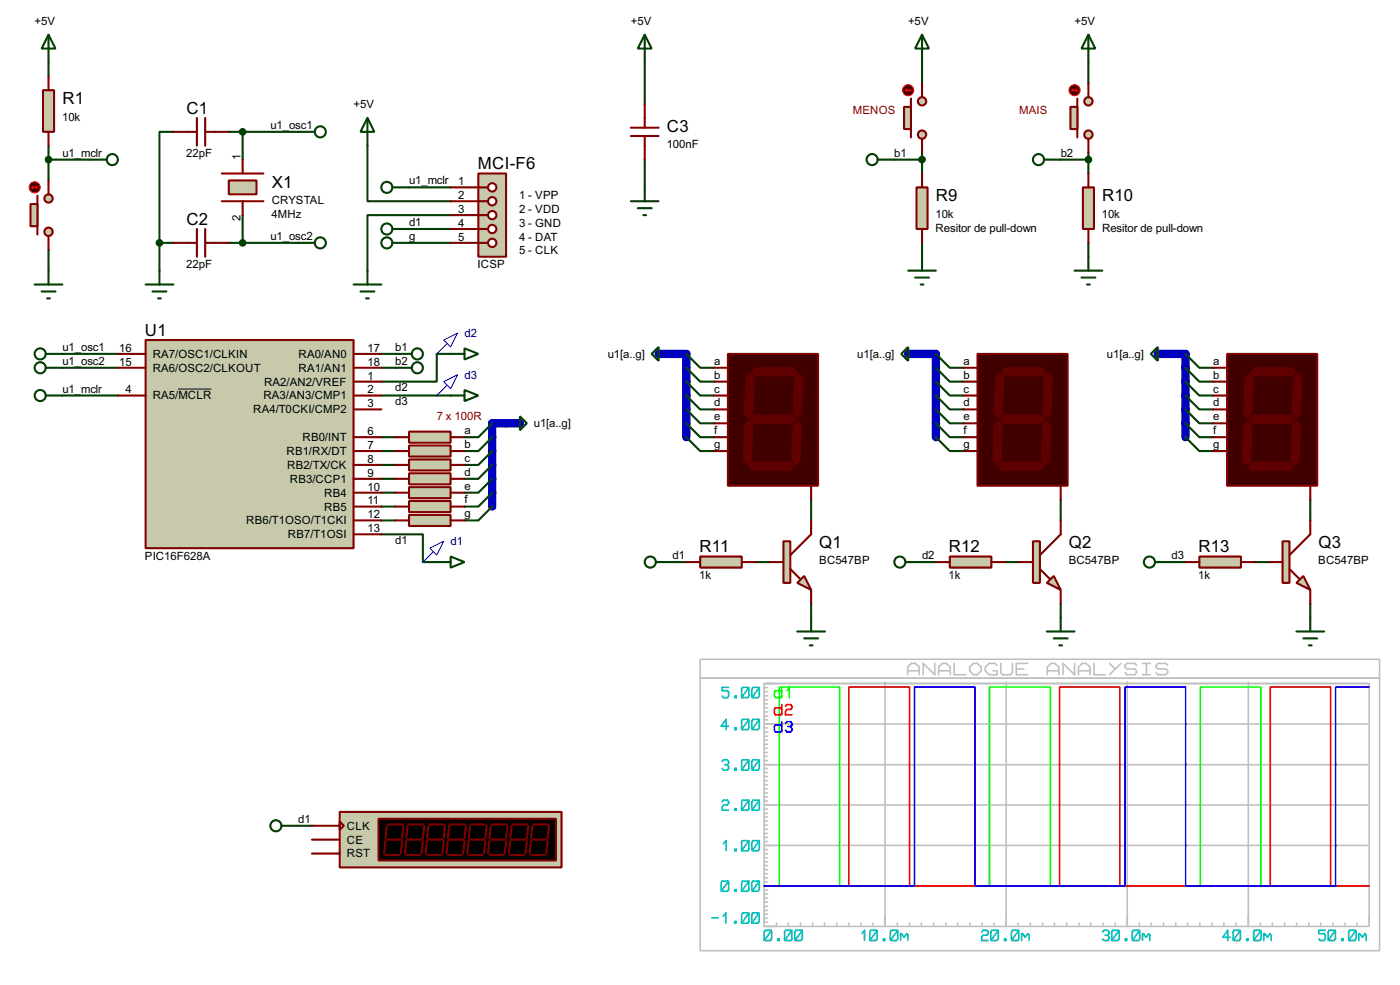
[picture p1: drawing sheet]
<svg xmlns="http://www.w3.org/2000/svg" width="256mm" height="180mm" viewBox="0 0 256 180" stroke-linecap="round" stroke-linejoin="round" font-family="sans-serif">
<path d="M92.7 77.5h-2.5v15.2M123.2 64.8h2.5v15.2M168.9 64.8h2.5v15.2M214.6 64.8h2.6v15.2" fill="none" stroke="#0000c0" stroke-width="1.5"/>
<g fill="none" stroke="#004000" stroke-width=".38">
<path d="M8.9 11.4v2.6M118.1 11.4v7.6M168.9 11.4v3.8M199.4 11.4v3.8M8.9 26.7v6.3M8.9 29.2h7.6M31.7 24.1h-2.5v20.3M41.9 24.1h12.7M44.4 24.1v5.1M44.4 39.4v5M67.3 26.7v10.1h15.2M74.9 34.3h7.6"/>
<path d="M82.5 39.4h-15.2v10.1M118.1 29.2v5.1M163.8 29.2h5.1M168.9 27.9v3.8M194.3 29.2h5.1M199.4 27.9v3.8M8.9 45.7v3.8M29.2 44.4v5.1M29.2 44.4h2.5M41.9 44.4h12.7M74.9 44.4h7.6M74.9 41.9h7.6"/>
<path d="M168.9 44.4v2.6M199.4 44.4v2.6M11.4 64.8h10.2M11.4 67.3h10.2M11.4 72.4h10.2M69.8 64.8h2.6M69.8 67.3h2.6M69.8 72.4h12.7M82.5 64.8h-2.5v5h-10.2M90.2 77.5l-2.6 2.5h-2.5M125.7 77.5l2.6 2.5h2.5M125.7 74.9l2.6 2.6h2.5"/>
<path d="M125.7 72.4l2.6 2.5h2.5M125.7 69.8l2.6 2.6h2.5M125.7 67.3l2.6 2.5h2.5M125.7 64.8l2.6 2.5h2.5M171.4 77.5l2.6 2.5h2.5M171.4 74.9l2.6 2.6h2.5M171.4 72.4l2.6 2.5h2.5M171.4 69.8l2.6 2.6h2.5M171.4 67.3l2.6 2.5h2.5M171.4 64.8l2.6 2.5h2.5M217.2 77.5l2.5 2.5h2.5M217.2 74.9l2.5 2.6h2.5"/>
<path d="M217.2 72.4l2.5 2.5h2.5M217.2 69.8l2.5 2.6h2.5M217.2 67.3l2.5 2.5h2.5M217.2 64.8l2.5 2.5h2.5M69.8 97.8h7.7v5.1h2.5M69.8 80h2.6M69.8 82.5h2.6M69.8 85.1h2.6M69.8 87.6h2.6M69.8 90.2h2.6M69.8 92.7h2.6M69.8 95.2h2.6"/>
<path d="M90.2 92.7l-2.6 2.5h-2.5M90.2 90.2l-2.6 2.5h-2.5M90.2 87.6l-2.6 2.6h-2.5M90.2 85.1l-2.6 2.5h-2.5M90.2 82.5l-2.6 2.6h-2.5M90.2 80l-2.6 2.5h-2.5M125.7 80l2.6 2.5h2.5M148.6 91.4v3.8M171.4 80l2.6 2.5h2.5M194.3 91.4v3.8M217.2 80l2.5 2.5h2.5M240 91.4v3.8"/>
<path d="M123.2 102.9h2.5M138.4 102.9h2.6M148.6 110.5v2.5M168.9 102.9h2.5M184.1 102.9h2.6M194.3 110.5v2.5M214.6 102.9h2.6M229.9 102.9h2.5M240 110.5v2.5M54.6 151.1h2.5"/>
</g>
<path d="M26.7 62.2h38.1v38.1h-38.1z" fill="#c8c8aa" stroke="#800000" stroke-width=".38"/>
<g fill="none" stroke="#800000" stroke-width=".38">
<path d="M21.6 64.8h5.1M21.6 67.3h5.1M21.6 72.4h5.1M64.8 64.8h5M64.8 67.3h5M64.8 69.8h5M64.8 72.4h5M64.8 74.9h5M64.8 80h5M64.8 82.5h5M64.8 85.1h5M64.8 87.6h5"/>
<path d="M64.8 90.2h5M64.8 92.7h5M64.8 95.2h5M64.8 97.8h5"/>
</g>
<path d="M32.6 71.2h6.1" fill="none" stroke="#000" stroke-width=".18"/>
<path d="M7.9 16.5h2v7.6h-2z" fill="#c8c8aa" stroke="#800000" stroke-width=".38"/>
<path d="M8.9 14v2.5M8.9 24.1v2.6" fill="none" stroke="#800000" stroke-width=".38"/>
<path d="M8.9 6.3l1.3 2.6h-2.6zM8.9 6.3v5.1M6.3 52.1h5.1M7.6 53.3h2.6M8.6 54.6h.5M8.9 49.5v2.6" fill="none" stroke="#004000" stroke-width=".38"/>
<g fill="#c8c8aa" stroke="#800000" stroke-width=".38">
<circle cx="8.9" cy="36.3" r=".76"/>
<circle cx="8.9" cy="42.4" r=".76"/>
</g>
<path d="M6.9 35.8v7.1" fill="none" stroke="#800000" stroke-width=".38"/>
<path d="M5.6 37.3h1.3v4.1h-1.3z" fill="#c8c8aa" stroke="#800000" stroke-width=".38"/>
<path d="M8.9 33v2.6M8.9 43.2v2.5" fill="none" stroke="#800000" stroke-width=".38"/>
<circle cx="6.3" cy="34.3" r="1.02" fill="#400000" stroke="#f00" stroke-width=".18"/>
<path d="M5.8 34.3h1.1M5.8 34.3l.3 .2M6.1 34l-.3 .3M6.6 34l.3 .3M6.9 34.3l-.3 .2" fill="none" stroke="#f00" stroke-width=".18"/>
<g fill="none" stroke="#004000" stroke-width=".38">
<path d="M8.4 64.8h3M8.4 67.3h3"/>
<circle cx="7.4" cy="67.3" r="1.02"/>
<circle cx="7.4" cy="64.8" r="1.02"/>
</g>
<path d="M40.6 31.7h7.7M40.6 36.8h7.7" fill="none" stroke="#800000" stroke-width=".38"/>
<path d="M41.9 33h5.1v2.6h-5.1z" fill="#c8c8aa" stroke="#800000" stroke-width=".38"/>
<g fill="none" stroke="#800000" stroke-width=".38">
<path d="M118.1 19v4.4M31.7 24.1h4.4M36.1 21.6v5.1M37.6 21.6v5.1M37.6 24.1h4.3M44.4 29.2v2.5M44.4 36.8v2.6M115.6 24.9h5M115.6 23.4h5M118.1 24.9v4.3M31.7 44.4h4.4M36.1 41.9v5.1"/>
<path d="M37.6 41.9v5.1M37.6 44.4h4.3"/>
</g>
<g fill="none" stroke="#004000" stroke-width=".38">
<path d="M118.1 6.3l1.3 2.6h-2.6zM118.1 6.3v5.1M16.5 29.2h3.1M54.6 24.1h3.1M67.3 21.6l1.3 2.5h-2.6zM67.3 21.6v5.1M71.9 34.3h3M115.6 36.8h5M116.8 38.1h2.6M117.9 39.4h.5M118.1 34.3v2.5M26.7 52.1h5"/>
<path d="M27.9 53.3h2.6M29 54.6h.5M29.2 49.5v2.6M54.6 44.4h3.1M64.8 52.1h5M66 53.3h2.6M67.1 54.6h.5M67.3 49.5v2.6M71.9 44.4h3M71.9 41.9h3M8.4 72.4h3"/>
<circle cx="20.6" cy="29.2" r="1.02"/>
<circle cx="58.7" cy="24.1" r="1.02"/>
<circle cx="70.9" cy="34.3" r="1.02"/>
<circle cx="58.7" cy="44.5" r="1.02"/>
<circle cx="70.9" cy="44.5" r="1.02"/>
<circle cx="70.9" cy="41.9" r="1.02"/>
<circle cx="7.4" cy="72.4" r="1.02"/>
</g>
<g fill="#004000" stroke="#004000" stroke-width=".38">
<circle cx="29.2" cy="44.4" r=".51"/>
<circle cx="44.4" cy="24.1" r=".51"/>
<circle cx="44.4" cy="44.4" r=".51"/>
<circle cx="8.9" cy="29.2" r=".51"/>
</g>
<path d="M133.3 64.8h16.6v24.1h-16.6z" fill="#400000" stroke="#800000" stroke-width=".38"/>
<g fill="#600000" stroke="#600000" stroke-width=".18">
<path d="M137.7 68.1l.7-.8h6.9l.7 .8-.7 .7h-6.9z" fill-rule="evenodd"/>
<path d="M145.5 69.1l.8-.8 .8 .8-.3 6.6-.8 .8-.7-.8z" fill-rule="evenodd"/>
<path d="M137.4 76.7l.8-.8h6.8l.8 .8-.8 .8h-6.8z" fill-rule="evenodd"/>
<path d="M136.7 69.1l.7-.8 .8 .8-.3 6.6-.7 .8-.8-.8z" fill-rule="evenodd"/>
<path d="M145.3 77.7l.7-.7 .8 .7-.2 6.6-.8 .8-.8-.8z" fill-rule="evenodd"/>
<path d="M137.2 85.3l.7-.7h6.9l.7 .7-.7 .8h-6.9z" fill-rule="evenodd"/>
<path d="M136.4 77.7l.8-.7 .7 .7-.2 6.6-.8 .8-.8-.8z" fill-rule="evenodd"/>
</g>
<path d="M130.8 67.3h2.5M130.8 69.8h2.5M130.8 72.4h2.5M130.8 74.9h2.5M130.8 77.5h2.5M130.8 80h2.5M130.8 82.5h2.5M148.6 88.9v2.5" fill="none" stroke="#800000" stroke-width=".38"/>
<path d="M74.9 79h7.6v2h-7.6z" fill="#c8c8aa" stroke="#800000" stroke-width=".38"/>
<path d="M72.4 80h2.5M82.5 80h2.6" fill="none" stroke="#800000" stroke-width=".38"/>
<path d="M74.9 81.5h7.6v2.1h-7.6z" fill="#c8c8aa" stroke="#800000" stroke-width=".38"/>
<path d="M72.4 82.5h2.5M82.5 82.5h2.6" fill="none" stroke="#800000" stroke-width=".38"/>
<path d="M74.9 84.1h7.6v2h-7.6z" fill="#c8c8aa" stroke="#800000" stroke-width=".38"/>
<path d="M72.4 85.1h2.5M82.5 85.1h2.6" fill="none" stroke="#800000" stroke-width=".38"/>
<path d="M74.9 86.6h7.6v2h-7.6z" fill="#c8c8aa" stroke="#800000" stroke-width=".38"/>
<path d="M72.4 87.6h2.5M82.5 87.6h2.6" fill="none" stroke="#800000" stroke-width=".38"/>
<path d="M74.9 89.2h7.6v2h-7.6z" fill="#c8c8aa" stroke="#800000" stroke-width=".38"/>
<path d="M72.4 90.2h2.5M82.5 90.2h2.6" fill="none" stroke="#800000" stroke-width=".38"/>
<path d="M74.9 91.7h7.6v2h-7.6z" fill="#c8c8aa" stroke="#800000" stroke-width=".38"/>
<path d="M72.4 92.7h2.5M82.5 92.7h2.6" fill="none" stroke="#800000" stroke-width=".38"/>
<path d="M74.9 94.2h7.6v2.1h-7.6z" fill="#c8c8aa" stroke="#800000" stroke-width=".38"/>
<path d="M72.4 95.2h2.5M82.5 95.2h2.6" fill="none" stroke="#800000" stroke-width=".38"/>
<path d="M92.7 77.5h2.5" fill="none" stroke="#0000c0" stroke-width="1.5"/>
<g fill="none" stroke="#004000" stroke-width=".38">
<path d="M72.4 64.8h3M72.4 67.3h3M95.2 76.2l1.3 1.3-1.3 1.2z"/>
<circle cx="76.5" cy="64.8" r="1.02"/>
<circle cx="76.5" cy="67.3" r="1.02"/>
</g>
<g fill="#c8c8aa" stroke="#800000" stroke-width=".38">
<circle cx="168.9" cy="18.5" r=".76"/>
<circle cx="168.9" cy="24.6" r=".76"/>
</g>
<path d="M166.9 18v7.1" fill="none" stroke="#800000" stroke-width=".38"/>
<path d="M165.6 19.6h1.3v4h-1.3z" fill="#c8c8aa" stroke="#800000" stroke-width=".38"/>
<path d="M168.9 15.2v2.6M168.9 25.4v2.5" fill="none" stroke="#800000" stroke-width=".38"/>
<circle cx="166.4" cy="16.5" r="1.02" fill="#400000" stroke="#f00" stroke-width=".18"/>
<path d="M165.9 16.5h1M165.9 16.5l.2 .3M166.1 16.3l-.2 .2M166.6 16.3l.3 .2M166.9 16.5l-.3 .3" fill="none" stroke="#f00" stroke-width=".18"/>
<path d="M167.9 34.3h2v7.6h-2z" fill="#c8c8aa" stroke="#800000" stroke-width=".38"/>
<path d="M168.9 31.7v2.6M168.9 41.9v2.5" fill="none" stroke="#800000" stroke-width=".38"/>
<g fill="none" stroke="#004000" stroke-width=".38">
<path d="M168.9 6.3l1.3 2.6h-2.6zM168.9 6.3v5.1M160.8 29.2h3M166.4 49.5h5M167.6 50.8h2.6M168.7 52.1h.5M168.9 47v2.5"/>
<circle cx="159.8" cy="29.2" r="1.02"/>
</g>
<circle cx="168.9" cy="29.2" r=".51" fill="#004000" stroke="#004000" stroke-width=".38"/>
<g fill="#c8c8aa" stroke="#800000" stroke-width=".38">
<circle cx="199.4" cy="18.5" r=".76"/>
<circle cx="199.4" cy="24.6" r=".76"/>
</g>
<path d="M197.4 18v7.1" fill="none" stroke="#800000" stroke-width=".38"/>
<path d="M196.1 19.6h1.3v4h-1.3z" fill="#c8c8aa" stroke="#800000" stroke-width=".38"/>
<path d="M199.4 15.2v2.6M199.4 25.4v2.5" fill="none" stroke="#800000" stroke-width=".38"/>
<circle cx="196.8" cy="16.5" r="1.02" fill="#400000" stroke="#f00" stroke-width=".18"/>
<path d="M196.3 16.5h1.1M196.3 16.5l.3 .3M196.6 16.3l-.3 .2M197.1 16.3l.3 .2M197.4 16.5l-.3 .3" fill="none" stroke="#f00" stroke-width=".18"/>
<path d="M198.4 34.3h2v7.6h-2z" fill="#c8c8aa" stroke="#800000" stroke-width=".38"/>
<path d="M199.4 31.7v2.6M199.4 41.9v2.5" fill="none" stroke="#800000" stroke-width=".38"/>
<g fill="none" stroke="#004000" stroke-width=".38">
<path d="M199.4 6.3l1.3 2.6h-2.6zM199.4 6.3v5.1M191.3 29.2h3M196.8 49.5h5.1M198.1 50.8h2.6M199.1 52.1h.5M199.4 47v2.5"/>
<circle cx="190.2" cy="29.2" r="1.02"/>
</g>
<circle cx="199.4" cy="29.2" r=".51" fill="#004000" stroke="#004000" stroke-width=".38"/>
<path d="M146 106.7l1.3-1.3 1.3 2.5z" fill="#c8c8aa" stroke="#800000" stroke-width=".38"/>
<path d="M143.5 99.1h1.3v7.6h-1.3z" fill="#c8c8aa" stroke="#800000" stroke-width=".38"/>
<path d="M148.6 95.2v2.6l-3.8 3.8M141 102.9h2.5M144.8 104.1l1.8 1.8M148.6 107.9v2.6" fill="none" stroke="#800000" stroke-width=".38"/>
<path d="M87.6 31.7h5.1v15.3h-5.1z" fill="#c8c8aa" stroke="#800000" stroke-width=".38"/>
<path d="M87.6 34.3h1.8" fill="none" stroke="#800000" stroke-width=".38"/>
<circle cx="90.2" cy="34.3" r=".76" fill="#feffff" stroke="#800000" stroke-width=".38"/>
<path d="M87.6 36.8h1.8" fill="none" stroke="#800000" stroke-width=".38"/>
<circle cx="90.2" cy="36.8" r=".76" fill="#feffff" stroke="#800000" stroke-width=".38"/>
<path d="M87.6 39.4h1.8" fill="none" stroke="#800000" stroke-width=".38"/>
<circle cx="90.2" cy="39.4" r=".76" fill="#feffff" stroke="#800000" stroke-width=".38"/>
<path d="M87.6 41.9h1.8" fill="none" stroke="#800000" stroke-width=".38"/>
<circle cx="90.2" cy="41.9" r=".76" fill="#feffff" stroke="#800000" stroke-width=".38"/>
<path d="M87.6 44.4h1.8" fill="none" stroke="#800000" stroke-width=".38"/>
<circle cx="90.2" cy="44.5" r=".76" fill="#feffff" stroke="#800000" stroke-width=".38"/>
<path d="M82.5 34.3h5.1M82.5 36.8h5.1M82.5 39.4h5.1M82.5 41.9h5.1M82.5 44.4h5.1" fill="none" stroke="#800000" stroke-width=".38"/>
<path d="M128.3 101.9h7.6v2h-7.6z" fill="#c8c8aa" stroke="#800000" stroke-width=".38"/>
<path d="M125.7 102.9h2.6M135.9 102.9h2.5" fill="none" stroke="#800000" stroke-width=".38"/>
<g fill="none" stroke="#004000" stroke-width=".38">
<path d="M119.4 64.8l1.2-1.3v2.5zM120.1 102.9h3.1M146 115.6h5.1M147.3 116.8h2.6M148.3 118.1h.5M148.6 113v2.6"/>
<circle cx="119.1" cy="102.9" r="1.02"/>
</g>
<path d="M120.6 64.8h2.6" fill="none" stroke="#0000c0" stroke-width="1.5"/>
<path d="M179.1 64.8h16.5v24.1h-16.5z" fill="#400000" stroke="#800000" stroke-width=".38"/>
<g fill="#600000" stroke="#600000" stroke-width=".18">
<path d="M183.4 68.1l.7-.8h6.9l.8 .8-.8 .7h-6.9z" fill-rule="evenodd"/>
<path d="M191.3 69.1l.7-.8 .8 .8-.3 6.6-.7 .8-.8-.8z" fill-rule="evenodd"/>
<path d="M183.1 76.7l.8-.8h6.9l.7 .8-.7 .8h-6.9z" fill-rule="evenodd"/>
<path d="M182.4 69.1l.7-.8 .8 .8-.3 6.6-.7 .8-.8-.8z" fill-rule="evenodd"/>
<path d="M191 77.7l.8-.7 .7 .7-.2 6.6-.8 .8-.7-.8z" fill-rule="evenodd"/>
<path d="M182.9 85.3l.7-.7h6.9l.8 .7-.8 .8h-6.9z" fill-rule="evenodd"/>
<path d="M182.1 77.7l.8-.7 .7 .7-.2 6.6-.8 .8-.7-.8z" fill-rule="evenodd"/>
</g>
<path d="M176.5 67.3h2.6M176.5 69.8h2.6M176.5 72.4h2.6M176.5 74.9h2.6M176.5 77.5h2.6M176.5 80h2.6M176.5 82.5h2.6M194.3 88.9v2.5" fill="none" stroke="#800000" stroke-width=".38"/>
<path d="M191.8 106.7l1.2-1.3 1.3 2.5z" fill="#c8c8aa" stroke="#800000" stroke-width=".38"/>
<path d="M189.2 99.1h1.3v7.6h-1.3z" fill="#c8c8aa" stroke="#800000" stroke-width=".38"/>
<path d="M194.3 95.2v2.6l-3.8 3.8M186.7 102.9h2.5M190.5 104.1l1.8 1.8M194.3 107.9v2.6" fill="none" stroke="#800000" stroke-width=".38"/>
<path d="M174 101.9h7.6v2h-7.6z" fill="#c8c8aa" stroke="#800000" stroke-width=".38"/>
<path d="M171.4 102.9h2.6M181.6 102.9h2.5" fill="none" stroke="#800000" stroke-width=".38"/>
<g fill="none" stroke="#004000" stroke-width=".38">
<path d="M165.1 64.8l1.3-1.3v2.5zM165.9 102.9h3M191.8 115.6h5M193 116.8h2.6M194.1 118.1h.5M194.3 113v2.6"/>
<circle cx="164.8" cy="102.9" r="1.02"/>
</g>
<path d="M166.4 64.8h2.5" fill="none" stroke="#0000c0" stroke-width="1.5"/>
<path d="M224.8 64.8h16.5v24.1h-16.5z" fill="#400000" stroke="#800000" stroke-width=".38"/>
<g fill="#600000" stroke="#600000" stroke-width=".18">
<path d="M229.1 68.1l.8-.8h6.8l.8 .8-.8 .7h-6.8z" fill-rule="evenodd"/>
<path d="M237 69.1l.7-.8 .8 .8-.2 6.6-.8 .8-.8-.8z" fill-rule="evenodd"/>
<path d="M228.9 76.7l.7-.8h6.9l.7 .8-.7 .8h-6.9z" fill-rule="evenodd"/>
<path d="M228.1 69.1l.8-.8 .7 .8-.2 6.6-.8 .8-.8-.8z" fill-rule="evenodd"/>
<path d="M236.7 77.7l.8-.7 .8 .7-.3 6.6-.8 .8-.7-.8z" fill-rule="evenodd"/>
<path d="M229.4 84.6h6.8l.8 .7-.8 .8h-6.8l-.8-.8z" fill-rule="evenodd"/>
<path d="M227.8 77.7l.8-.7 .8 .7-.3 6.6-.8 .8-.7-.8z" fill-rule="evenodd"/>
</g>
<path d="M222.2 67.3h2.6M222.2 69.8h2.6M222.2 72.4h2.6M222.2 74.9h2.6M222.2 77.5h2.6M222.2 80h2.6M222.2 82.5h2.6M240 88.9v2.5" fill="none" stroke="#800000" stroke-width=".38"/>
<path d="M237.5 106.7l1.3-1.3 1.2 2.5z" fill="#c8c8aa" stroke="#800000" stroke-width=".38"/>
<path d="M234.9 99.1h1.3v7.6h-1.3z" fill="#c8c8aa" stroke="#800000" stroke-width=".38"/>
<path d="M240 95.2v2.6l-3.8 3.8M232.4 102.9h2.5M236.2 104.1l1.8 1.8M240 107.9v2.6" fill="none" stroke="#800000" stroke-width=".38"/>
<path d="M219.7 101.9h7.6v2h-7.6z" fill="#c8c8aa" stroke="#800000" stroke-width=".38"/>
<path d="M217.2 102.9h2.5M227.3 102.9h2.6" fill="none" stroke="#800000" stroke-width=".38"/>
<g fill="none" stroke="#004000" stroke-width=".38">
<path d="M210.8 64.8l1.3-1.3v2.5zM211.6 102.9h3M237.5 115.6h5.1M238.8 116.8h2.5M239.8 118.1h.5M240 113v2.6"/>
<circle cx="210.6" cy="102.9" r="1.02"/>
</g>
<path d="M212.1 64.8h2.5" fill="none" stroke="#0000c0" stroke-width="1.5"/>
<path d="M62.2 148.6h40.7v10.1h-40.7z" fill="#c8c8aa" stroke="#800000" stroke-width=".38"/>
<path d="M69.3 149.9h32.6v7.6h-32.6z" fill="#000" stroke="#800000" stroke-width=".38"/>
<g fill="none" stroke="#800000" stroke-width=".38">
<path d="M57.1 153.7h5.1M57.1 156.2h5.1M57.1 151.1h5.1M62.2 150.4l.8 .7-.8 .8zM70.6 153.9l-.2 2.3M70.6 156.5h2.6M70.9 151.1l-.3 2.3M70.9 153.7h2.5M71.1 150.9h2.6M73.7 153.9l-.3 2.3M73.9 151.1l-.2 2.3M74.4 156.5h2.6"/>
<path d="M74.4 153.9l-.2 2.3M74.7 153.7h2.5M74.7 151.1l-.3 2.3M74.9 150.9h2.6M77.5 153.9l-.3 2.3M77.7 151.1l-.2 2.3M78.2 156.5h2.6M78.2 153.9l-.2 2.3M78.5 153.7h2.5M78.5 151.1l-.3 2.3M78.7 150.9h2.6M81.3 153.9l-.3 2.3"/>
<path d="M81.5 151.1l-.2 2.3M82 156.5h2.6M82 153.9l-.2 2.3M82.3 153.7h2.5M82.3 151.1l-.3 2.3M82.5 150.9h2.6M85.1 153.9l-.3 2.3M85.3 151.1l-.2 2.3M85.9 156.5h2.5M85.9 153.9l-.3 2.3M86.1 153.7h2.5M86.1 151.1l-.2 2.3"/>
<path d="M86.4 150.9h2.5M88.9 153.9l-.3 2.3M89.2 151.1l-.3 2.3M89.7 156.5h2.5M89.7 153.9l-.3 2.3M89.9 153.7h2.6M89.9 151.1l-.2 2.3M90.2 150.9h2.5M92.7 153.9l-.2 2.3M93 151.1l-.3 2.3M93.5 156.5h2.5M93.5 153.9l-.3 2.3"/>
<path d="M93.7 153.7h2.6M93.7 151.1l-.2 2.3M94 150.9h2.5M96.5 153.9l-.2 2.3M96.8 151.1l-.3 2.3M97.3 156.5h2.5M97.3 153.9l-.3 2.3M97.5 153.7h2.6M97.5 151.1l-.2 2.3M97.8 150.9h2.5M100.3 153.9l-.2 2.3M100.6 151.1l-.3 2.3"/>
</g>
<g fill="none" stroke="#004000" stroke-width=".38">
<path d="M82.5 64.8h2.6M82.5 72.4h2.6M85.1 63.8l2.5 1-2.5 1zM85.1 71.4l2.5 1-2.5 1zM80 102.9h2.5M82.5 101.9l2.6 1-2.6 1zM51.6 151.1h3"/>
<circle cx="50.5" cy="151.1" r="1.02"/>
</g>
<g fill="none" stroke="#c0c0c0" stroke-width=".3">
<path d="M128.3 120.6h124.4v53.4h-124.4zM128.3 124.1h124.4M140 140h110.5M140 139.2h.6M140 138.4h.6M140 137.7h.6M140 136.9h.6M140 136.2h.6M140 135.5h.6M140 134.7h.6M140 134h.6M140 133.2h.6"/>
<path d="M140 132.5h110.5M140 131.7h.6M140 131.1h.6M140 130.3h.6M140 129.5h.6M140 128.8h.6M140 128.1h.6M140 127.3h.6M140 126.6h.6M140 125.9h.6M162.1 124.8v44.7M166.3 123.5v-1.4l.7-.7h.7l.7 .7v1.4"/>
<path d="M166.3 122.8h2.1M171.2 121.4v2.1l-2.1-2.1v2.1M172 123.5v-1.4l.6-.7h.8l.7 .7v1.4M172 122.8h2.1M174.8 121.4v2.1h2.1M178.3 121.4h.7l.7 .7v.7l-.7 .7h-.7l-.7-.7v-.7zM182.6 121.8l-.3-.4h-1.1l-.7 .7v.7l.7 .7h1.4v-.7h-.7M183.3 121.4v1.7l.4 .4h1.4l.4-.4v-1.7M184.3 124.8v44.7M186.2 122.4h1.4M188.3 121.4h-2.1v2.1h2.1M191.9 123.5v-1.4l.6-.7h.8l.7 .7v1.4"/>
<path d="M191.9 122.8h2.1M196.8 121.4v2.1l-2.1-2.1v2.1M197.6 123.5v-1.4l.6-.7h.8l.7 .7v1.4M197.6 122.8h2.1M200.4 121.4v2.1h2.1M203.2 121.4l1.1 1M205.4 121.4l-2.2 2.1M206.5 124.8v44.7M208.2 121.8l-.3-.4h-1.5l-.3 .4v.3l.3 .3h1.5l.3 .4v.3l-.3 .4h-1.5l-.3-.4M209.3 121.4h1.4M209.3 123.5h1.4M210 121.4v2.1"/>
<path d="M213.9 121.8l-.3-.4h-1.5l-.3 .4v.3l.3 .3h1.5l.3 .4v.3l-.3 .4h-1.5l-.3-.4M228.7 124.8v44.7M140 159.9h.6M140 159.2h.6M140 158.4h.6M140 157.7h.6M140 157h.6M140 156.3h.6M140 155.5h.6M140 154.7h110.5M140 154h.6M140 153.2h.6"/>
<path d="M140 152.5h.6M140 151.8h.6M140 151h.6M140 150.3h.6M140 149.5h.6M140 148.8h.6M140 148.1h.6M140 147.3h110.5M140 146.6h.6M140 145.8h.6M140 145.1h.6M140 144.4h.6"/>
<path d="M140 143.6h.6M140 142.9h.6M140 142.1h.6M140 141.4h.6M140 140.6h.6M140 168.8h.6M140 168.1h.6M140 167.3h.6M140 166.6h.6M140 165.9h.6M140 165.1h.6M140 164.4h.6"/>
<path d="M140 163.6h.6M140 162.9h.6M140 162.1h110.5M140 161.4h.6M140 160.7h.6M142.2 169v.5M144.4 169v.5M146.6 169v.5M148.9 169v.5M151 169v.5M153.3 169v.5M155.5 169v.5"/>
<path d="M157.7 169v.5M159.9 169v.5M164.4 169v.5M166.6 169v.5M168.8 169v.5M171 169v.5M173.3 169v.5M175.4 169v.5M177.7 169v.5M179.9 169v.5M182.1 169v.5M186.5 169v.5"/>
<path d="M188.8 169v.5M191 169v.5M193.2 169v.5M195.4 169v.5M197.7 169v.5M199.8 169v.5M202.1 169v.5M204.3 169v.5M208.7 169v.5M210.9 169v.5M213.1 169v.5M215.4 169v.5"/>
<path d="M217.6 169v.5M219.8 169v.5M222 169v.5M224.2 169v.5M226.4 169v.5M230.9 169v.5M233.1 169v.5M235.3 169v.5M237.5 169v.5M239.8 169v.5M241.9 169v.5M244.2 169v.5"/>
<path d="M246.4 169v.5M248.6 169v.5M250.5 169.5h-110.5v-44.4h110.8v44.4"/>
</g>
<g fill="none" stroke="#00c0c0" stroke-width=".3">
<path d="M132.3 139.4l.2-.3h.8l.2 .3v.3l-.2 .3M132.8 140h.5M133.3 140l.2 .3v.3l-.2 .3h-.8l-.2-.3M133.5 125.8h-1.2v.6h1l.2 .3v.7l-.2 .3h-.8l-.2-.3M133.5 132.9h-1.4l.9-1.2v1.8M134.6 127.4h.3v.3h-.3zM134.6 133.2h.3v.3h-.3zM136 125.8h1l.2 .3v1.3l-.2 .3h-1l-.2-.3v-1.3zM136 131.7h1l.2 .3v1.2l-.2 .3h-1l-.2-.3v-1.2zM136 139.1h1l.2 .3v1.2l-.2 .3h-1l-.2-.3v-1.2zM137.2 139.1l-1.4 1.8M137.2 131.7l-1.4 1.8"/>
<path d="M137.2 125.8l-1.4 1.9M137.9 125.8h1l.2 .3v1.3l-.2 .3h-1l-.1-.3v-1.3zM137.9 131.7h1l.2 .3v1.2l-.2 .3h-1l-.1-.3v-1.2zM137.9 139.1h1l.2 .3v1.2l-.2 .3h-1l-.1-.3v-1.2zM139.1 139.1l-1.3 1.8M139.1 131.7l-1.3 1.8M139.1 125.8l-1.3 1.9M132.3 146.7l.2-.3h.8l.2 .3v.3l-.2 .3h-.8l-.2 .4v.6h1.2M132.5 154.4l.5-.6v1.9M134.6 140.6h.3v.3h-.3zM134.6 148h.3v.3h-.3zM134.6 155.4h.3v.3h-.3z"/>
<path d="M136 146.4h1l.2 .3v1.3l-.2 .3h-1l-.2-.3v-1.3zM136 153.8h1l.2 .3v1.3l-.2 .3h-1l-.2-.3v-1.3zM137.2 153.8l-1.4 1.9M137.2 146.4l-1.4 1.9M137.9 146.4h1l.2 .3v1.3l-.2 .3h-1l-.1-.3v-1.3zM137.9 153.8h1l.2 .3v1.3l-.2 .3h-1l-.1-.3v-1.3zM139.1 153.8l-1.3 1.9M139.1 146.4l-1.3 1.9M130.4 168h1.2M132.3 161.2h1l.2 .3v1.3l-.2 .3h-1l-.2-.3v-1.3zM132.5 167.7l.5-.6v1.9M133.5 161.2l-1.4 1.9"/>
<path d="M134.6 168.7h.2v.3h-.2zM134.6 162.8h.3v.3h-.3zM136 167.1h1l.2 .3v1.3l-.2 .3h-1l-.2-.3v-1.3zM136 161.2h1l.2 .3v1.3l-.2 .3h-1l-.2-.3v-1.3zM137.2 167.1l-1.4 1.9M137.2 161.2l-1.4 1.9M137.9 167.1h1l.2 .3v1.3l-.2 .3h-1l-.2-.3v-1.3zM137.9 161.2h1l.2 .3v1.3l-.2 .3h-1l-.1-.3v-1.3zM139.1 167.1l-1.4 1.9M139.1 161.2l-1.3 1.9M140.2 170.3h.9l.3 .3v1.2l-.3 .3h-.9l-.2-.3v-1.2zM141.4 170.3l-1.4 1.8"/>
<path d="M142.5 171.8h.2v.3h-.2zM143.9 170.3h1l.2 .3v1.2l-.2 .3h-1l-.2-.3v-1.2zM145.1 170.3l-1.4 1.8M145.8 170.3h1l.2 .3v1.2l-.2 .3h-1l-.2-.3v-1.2zM147 170.3l-1.4 1.8M157.9 170.9l.5-.6v1.8M159.5 170.3h1l.2 .3v1.2l-.2 .3h-1l-.2-.3v-1.2zM160.7 170.3l-1.4 1.8M161.8 171.8h.3v.3h-.3zM163.3 170.3h1l.2 .3v1.2l-.2 .3h-1l-.2-.3v-1.2zM164.5 170.3l-1.4 1.8M165 170.9v1.2"/>
<path d="M165 171.2l.1-.3 .5 .6 .5-.6 .2 .3v.9M179.8 170.6l.3-.3h.7l.2 .3v.3l-.2 .3h-.7l-.3 .3v.6h1.2M181.7 170.3h1l.2 .3v1.2l-.2 .3h-1l-.2-.3v-1.2zM182.9 170.3l-1.4 1.8M184 171.8h.3v.3h-.3zM185.5 170.3h.9l.2 .3v1.2l-.2 .3h-.9l-.2-.3v-1.2zM186.6 170.3l-1.3 1.8M187.2 170.9v1.2M187.2 171.2l.1-.3 .5 .6 .5-.6 .2 .3v.9M202 170.6l.2-.3h.7l.3 .3v.3l-.3 .3M202.4 171.2h.5M202.9 171.2l.3 .3v.3l-.3 .3h-.7l-.2-.3"/>
<path d="M203.8 170.3h1l.2 .3v1.2l-.2 .3h-1l-.1-.3v-1.2zM205 170.3l-1.3 1.8M206.2 171.8h.2v.3h-.2zM207.6 170.3h1l.2 .3v1.2l-.2 .3h-1l-.2-.3v-1.2zM208.8 170.3l-1.4 1.8M209.3 170.9v1.2M209.3 171.2l.2-.3 .4 .6 .5-.6 .3 .3v.9M225.4 171.5h-1.4l.9-1.2v1.8M226.1 170.3h.9l.2 .3v1.2l-.2 .3h-.9l-.2-.3v-1.2zM227.2 170.3l-1.3 1.8M228.4 171.8h.2v.3h-.2zM229.8 170.3h1l.2 .3v1.2l-.2 .3h-1l-.1-.3v-1.2z"/>
<path d="M231 170.3l-1.3 1.8M231.5 170.9v1.2M231.5 171.2l.2-.3 .5 .6 .5-.6 .2 .3v.9M242.8 170.3h-1.2v.6h1l.2 .3v.6l-.2 .3h-.7l-.3-.3M243.5 170.3h.9l.2 .3v1.2l-.2 .3h-.9l-.2-.3v-1.2zM244.6 170.3l-1.3 1.8M245.8 171.8h.2v.3h-.2zM247.2 170.3h1l.2 .3v1.2l-.2 .3h-1l-.1-.3v-1.2zM248.4 170.3l-1.3 1.8M248.9 170.9v1.2M248.9 171.2l.2-.3 .5 .6 .5-.6 .2 .3v.9"/>
</g>
<path d="M143.2 126.7l-.2-.3h-1l-.1 .3v.7l.1 .3h1l.2-.3M143.2 125.8v1.9M144.1 126.4l.5-.6v1.9M140 162.1h2.7v-36.4h11.1v36.4h27.5v-36.4h11.1v36.4h27.5v-36.4h11.1v36.4h19.8" fill="none" stroke="#0f0" stroke-width=".3"/>
<path d="M143.2 129.8l-.2-.3h-1l-.1 .3v.7l.1 .3h1l.2-.3M143.2 128.9v1.9M143.9 129.2l.2-.3h.8l.2 .3v.3l-.2 .3h-.8l-.2 .4v.6h1.2M140 162.1h15.5v-36.4h11.1v36.4h27.5v-36.4h11v36.4h27.6v-36.4h11.1v36.4h7" fill="none" stroke="#f00" stroke-width=".3"/>
<path d="M143.2 133l-.2-.3h-1l-.1 .3v.6l.1 .3h1l.2-.3M143.2 132.1v1.8M143.9 132.4l.2-.3h.8l.2 .3v.3l-.2 .3M144.4 133h.5M144.9 133l.2 .3v.3l-.2 .3h-.8l-.2-.3M250.8 125.7h-6.1v36.4h-27.5v-36.4h-11.1v36.4h-27.5v-36.4h-11.1v36.4h-27.5" fill="none" stroke="#00f" stroke-width=".3"/>
<path d="M81.3 62.2l2.5-1.2-1.3 2.5zM81.3 69.8l2.5-1.2-1.3 2.5zM81.8 63l-1.8 1.8M81.8 70.6l-1.8 1.8M78.7 100.3l2.6-1.2-1.3 2.5zM79.2 101.1l-1.7 1.8" fill="none" stroke="#0000c0" stroke-width=".18"/>
<g font-size="3.4">
<text x="11.4" y="19.1">R1</text>
<text x="34.2" y="20.8">C1</text>
<text x="122.2" y="24.2">C3</text>
<text x="49.8" y="34.3">X1</text>
<text x="87.5" y="30.9">MCI-F6</text>
<text x="34.2" y="41.1">C2</text>
<text x="171.4" y="36.9">R9</text>
<text x="201.9" y="36.9">R10</text>
<text x="26.6" y="61.4">U1</text>
<text x="128.2" y="101">R11</text>
<text x="150.1" y="100.3">Q1</text>
<text x="173.8" y="101">R12</text>
<text x="195.8" y="100.3">Q2</text>
<text x="219.6" y="101">R13</text>
<text x="241.5" y="100.3">Q3</text>
</g>
<g font-size="2.3">
<text x="6.3" y="4.5">+5V</text>
<text x="115.6" y="4.5">+5V</text>
<text x="166.4" y="4.5">+5V</text>
<text x="196.8" y="4.5">+5V</text>
<text x="11.4" y="22.1">10k</text>
<text x="49.5" y="23.6">u1_osc1</text>
<text x="64.8" y="19.8">+5V</text>
<text x="11.4" y="28.7">u1_mclr</text>
<text x="34.1" y="28.8">22pF</text>
<text x="44.1" y="29.2" transform="rotate(-90 44.1 29.2)">1</text>
<text x="122.1" y="27.1">100nF</text>
<text x="163.8" y="28.7">b1</text>
<text x="194.3" y="28.7">b2</text>
<text x="74.9" y="33.7">u1_mclr</text>
<text x="83.9" y="33.9">1</text>
<text x="44.1" y="40.5" transform="rotate(-90 44.1 40.5)">2</text>
<text x="49.7" y="39.8">4MHz</text>
<text x="49.8" y="37.3">CRYSTAL</text>
<text x="74.9" y="41.4">d1</text>
<text x="83.9" y="36.4">2</text>
<text x="83.9" y="39">3</text>
<text x="83.9" y="41.5">4</text>
<text x="95.1" y="36.4">1 - VPP</text>
<text x="95.1" y="38.9">2 - VDD</text>
<text x="95.1" y="41.5">3 - GND</text>
<text x="171.4" y="39.8">10k</text>
<text x="201.8" y="39.8">10k</text>
<text x="49.5" y="43.9">u1_osc2</text>
<text x="74.9" y="43.9">g</text>
<text x="83.9" y="44.1">5</text>
<text x="95.1" y="44">4 - DAT</text>
<text x="95.1" y="46.6">5 - CLK</text>
<text x="171.4" y="42.4">Resitor de pull-down</text>
<text x="201.9" y="42.4">Resitor de pull-down</text>
<text x="34.1" y="49.1">22pF</text>
<text x="87.5" y="49.1">ICSP</text>
<text x="11.4" y="64.2">u1_osc1</text>
<text x="21.8" y="64.4">16</text>
<text x="28" y="65.5">RA7/OSC1/CLKIN</text>
<text x="54.7" y="65.5">RA0/AN0</text>
<text x="67.3" y="64.4">17</text>
<text x="72.4" y="64.2">b1</text>
<text x="111.3" y="65.5">u1[a..g]</text>
<text x="157.1" y="65.5">u1[a..g]</text>
<text x="202.8" y="65.5">u1[a..g]</text>
<text x="11.4" y="66.8">u1_osc2</text>
<text x="11.4" y="71.8">u1_mclr</text>
<text x="21.8" y="66.9">15</text>
<text x="28" y="68">RA6/OSC2/CLKOUT</text>
<text x="48.4" y="70.6">RA2/AN2/VREF</text>
<text x="54.7" y="68">RA1/AN1</text>
<text x="67.3" y="66.9">18</text>
<text x="67.3" y="69.5">1</text>
<text x="72.4" y="66.8">b2</text>
<text x="72.4" y="71.6">d2</text>
<text x="130.8" y="71.8">c</text>
<text x="130.8" y="69.3">b</text>
<text x="130.8" y="66.8">a</text>
<text x="176.5" y="71.8">c</text>
<text x="176.5" y="69.3">b</text>
<text x="176.5" y="66.8">a</text>
<text x="222.2" y="71.8">c</text>
<text x="222.2" y="69.3">b</text>
<text x="222.2" y="66.8">a</text>
<text x="23" y="72">4</text>
<text x="28" y="73.1">RA5/MCLR</text>
<text x="46.4" y="75.6">RA4/T0CKI/CMP2</text>
<text x="48.3" y="73.1">RA3/AN3/CMP1</text>
<text x="67.3" y="72">2</text>
<text x="67.3" y="74.5">3</text>
<text x="72.4" y="74.1">d3</text>
<text x="130.8" y="76.9">e</text>
<text x="130.8" y="74.4">d</text>
<text x="176.5" y="76.9">e</text>
<text x="176.5" y="74.4">d</text>
<text x="222.2" y="76.9">e</text>
<text x="222.2" y="74.4">d</text>
<text x="52.5" y="83.3">RB1/RX/DT</text>
<text x="55.4" y="80.7">RB0/INT</text>
<text x="67.3" y="79.6">6</text>
<text x="67.3" y="82.2">7</text>
<text x="85.1" y="82">b</text>
<text x="85.1" y="79.5">a</text>
<text x="97.8" y="78.2">u1[a..g]</text>
<text x="130.8" y="82">g</text>
<text x="130.8" y="79.5">f</text>
<text x="176.5" y="82">g</text>
<text x="176.5" y="79.5">f</text>
<text x="222.2" y="82">g</text>
<text x="222.2" y="79.5">f</text>
<text x="52.6" y="85.8">RB2/TX/CK</text>
<text x="53.1" y="88.3">RB3/CCP1</text>
<text x="67.3" y="84.7">8</text>
<text x="67.3" y="87.2">9</text>
<text x="67.3" y="89.8">10</text>
<text x="85.1" y="89.6">e</text>
<text x="85.1" y="87.1">d</text>
<text x="85.1" y="84.5">c</text>
<text x="45.1" y="96">RB6/T1OSO/T1CKI</text>
<text x="59.4" y="90.9">RB4</text>
<text x="59.4" y="93.4">RB5</text>
<text x="67.3" y="92.3">11</text>
<text x="67.3" y="94.9">12</text>
<text x="85.1" y="94.7">g</text>
<text x="85.1" y="92.1">f</text>
<text x="52.7" y="98.5">RB7/T1OSI</text>
<text x="67.3" y="97.4">13</text>
<text x="72.4" y="99.5">d1</text>
<text x="26.5" y="102.4">PIC16F628A</text>
<text x="123.2" y="102.3">d1</text>
<text x="128.1" y="106">1k</text>
<text x="150.1" y="103.3">BC547BP</text>
<text x="168.9" y="102.3">d2</text>
<text x="173.8" y="106">1k</text>
<text x="195.8" y="103.3">BC547BP</text>
<text x="214.6" y="102.3">d3</text>
<text x="219.5" y="106">1k</text>
<text x="241.5" y="103.3">BC547BP</text>
<text x="54.6" y="150.5">d1</text>
<text x="63.5" y="151.8">CLK</text>
<text x="63.5" y="154.4">CE</text>
<text x="63.5" y="156.9">RST</text>
</g>
<g font-size="2.3" fill="#800000">
<text x="156.2" y="21">MENOS</text>
<text x="186.7" y="21">MAIS</text>
<text x="80" y="76.8">7 x 100R</text>
</g>
<g font-size="2.3" fill="#0000c0">
<text x="85.1" y="61.7">d2</text>
<text x="85.1" y="69.3">d3</text>
<text x="82.5" y="99.8">d1</text>
</g>
</svg>
